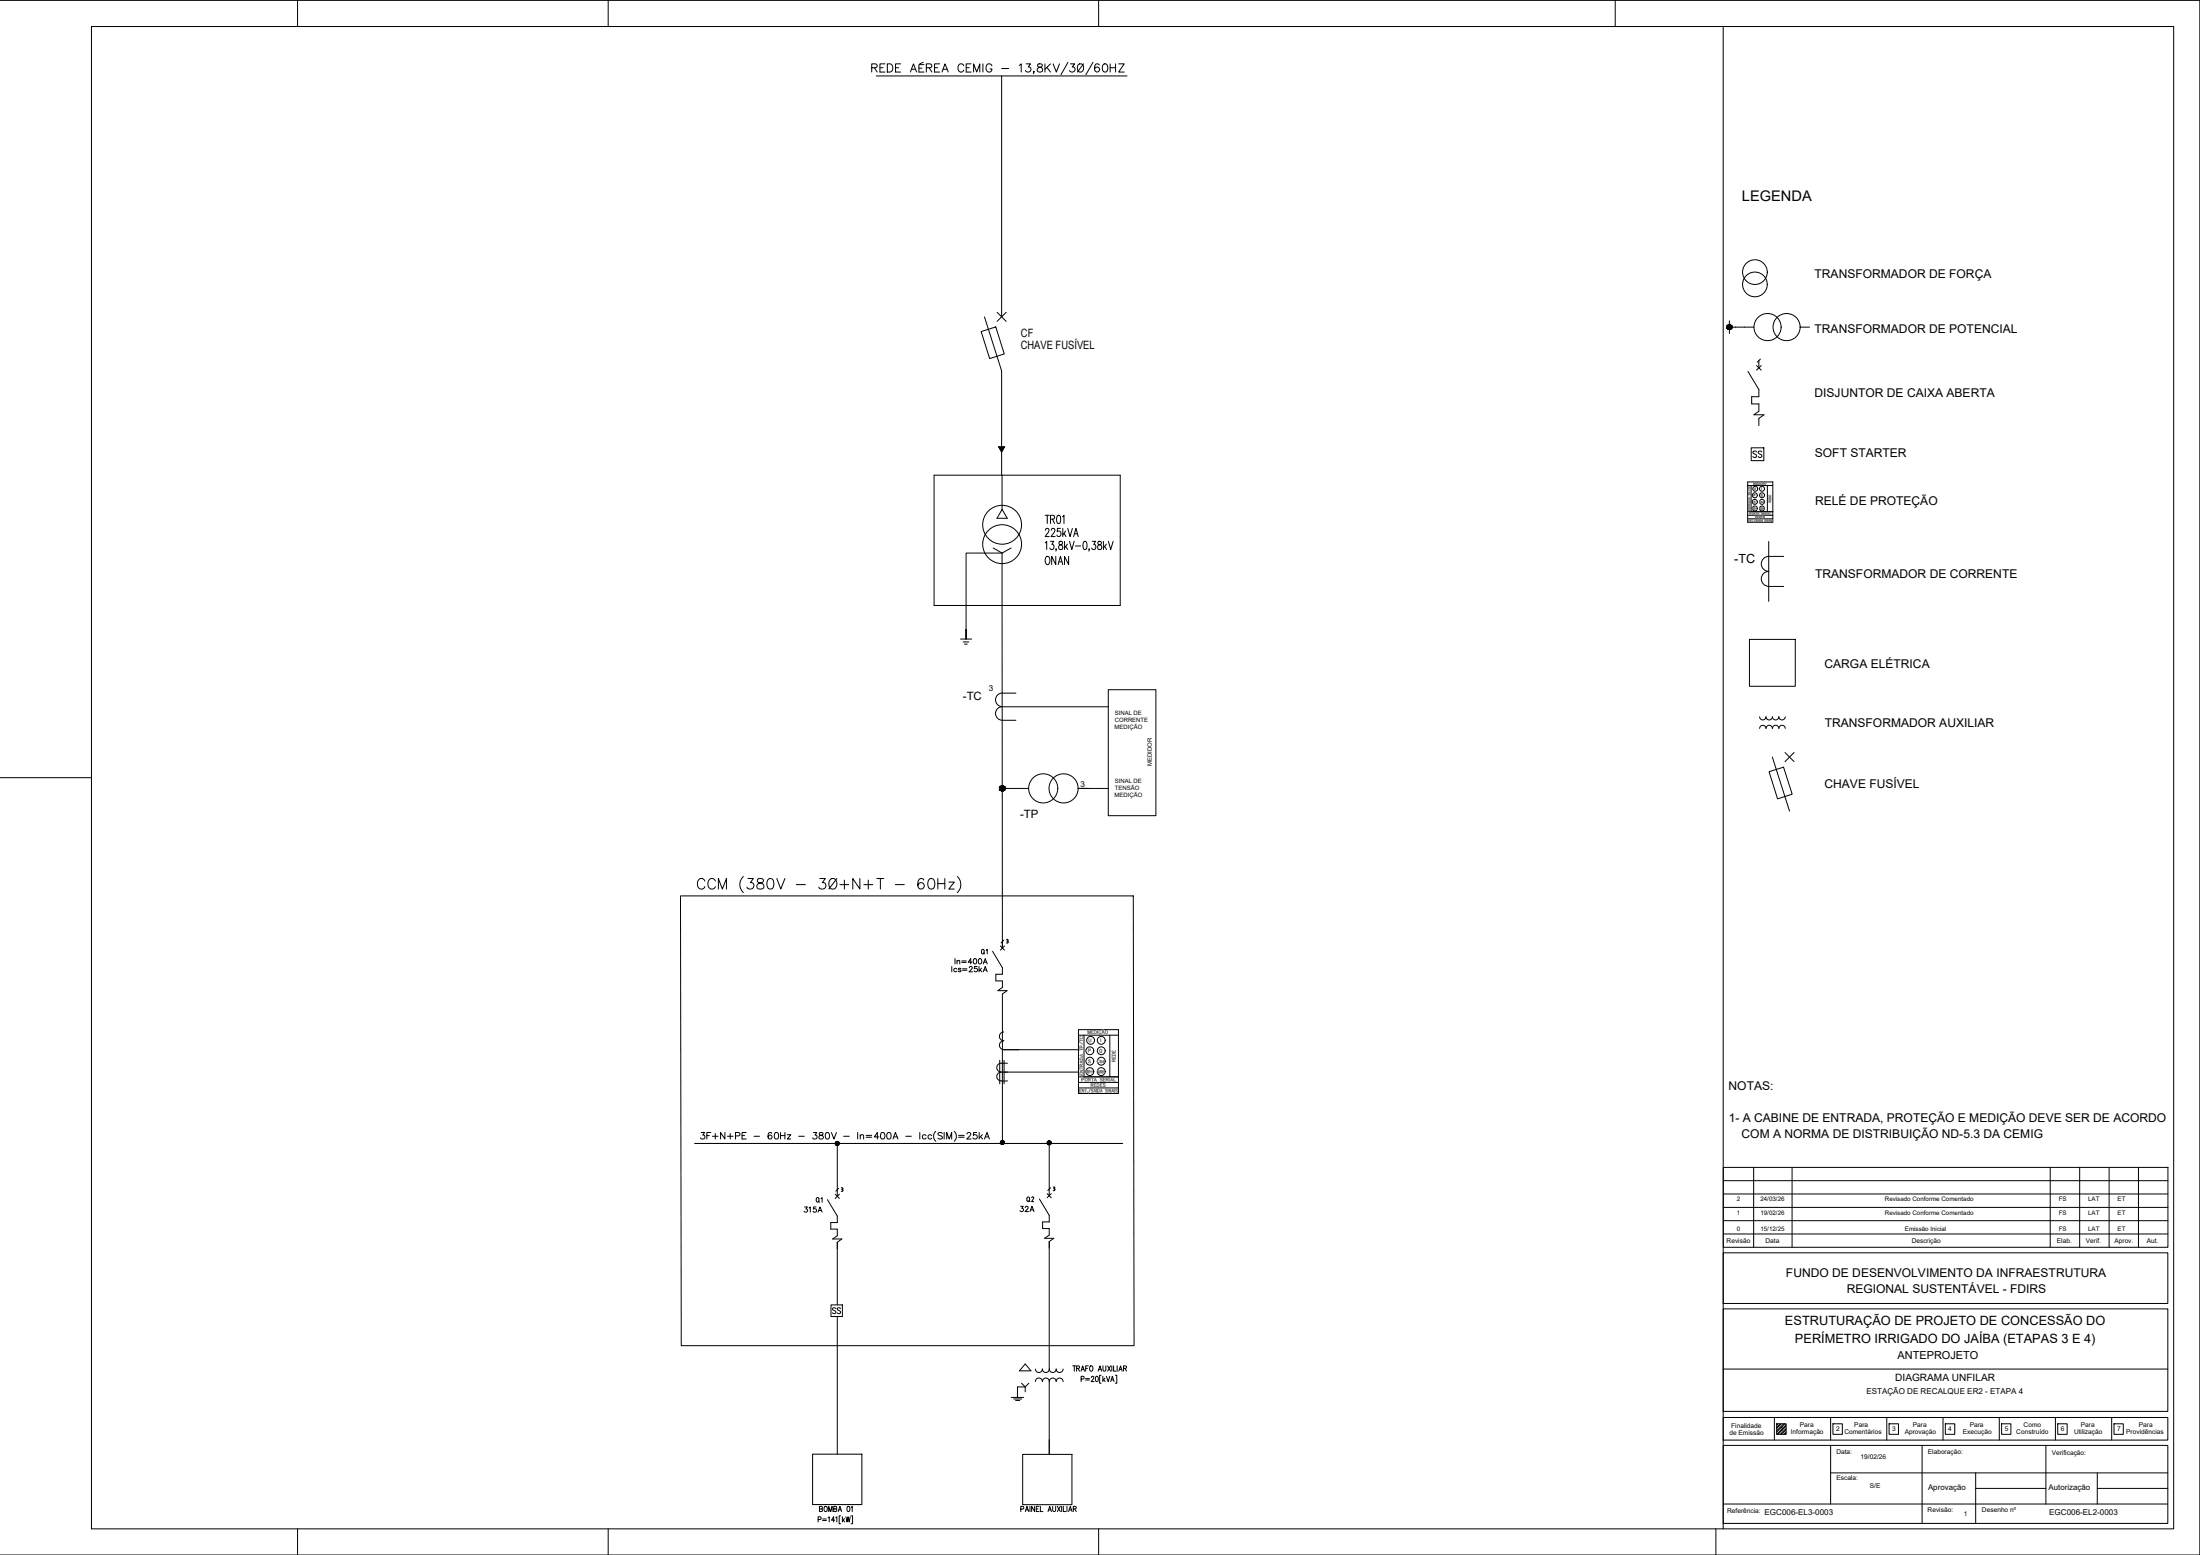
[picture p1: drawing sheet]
<svg xmlns="http://www.w3.org/2000/svg" width="841mm" height="594mm" viewBox="0 0 841 594" stroke-linecap="round" stroke-linejoin="round" font-family="sans-serif">
<!-- layer: EPLAN311 -->
<g fill="none" stroke="#000" stroke-width=".38">
<path d="M335 29h95.8M382.9 29v92M375.1 126.7l5.6-1.8 3.2 10.3-5.6 1.8zM376.3 121l6.6 20.7v39.8M661.1 122.6v4.8M661.1 125h2.4M383.1 231.3l.1 130.9M383.2 270h40.5M676.3 294.8l5.5-1.7 3.3 10.3-5.6 1.8zM677.5 289.2l6.6 20.7M383.2 301.2h2.5M412.2 301.2h11.5"/>
<path d="M383.2 382.2v54.3M265.5 436.9h163.7"/>
<circle cx="661.1" cy="125" r=".91"/>
<circle cx="383.2" cy="301.2" r=".99"/>
</g>
<!-- layer: LIMITE -->
<path d="M357.1 181.5h71.1v49.8h-71.1zM260.1 342.3h173.1l.3 171.8h-173.1z" fill="none" stroke="#000" stroke-width=".38"/>
<!-- layer: 0 -->
<g fill="none" stroke="#000" stroke-width=".38">
<path d="M381.2 119.3l3.4 3.5M384.6 119.3l-3.4 3.5M682.4 287.5l3.4 3.5M685.8 287.5l-3.4 3.5M412.3 393.4h15.3v24.4h-15.3zM412.3 395.5h15.3M414.4 395.5v15.9M424.3 395.5v15.9M412.3 411.4h15.3M412.3 413.5h15.3M412.3 415.6h15.3"/>
<circle cx="383.1" cy="207.9" r="7.4"/>
<circle cx="383.1" cy="200.5" r="7.4"/>
<circle cx="421" cy="397.5" r="1.5"/>
<circle cx="416.6" cy="401.4" r="1.5"/>
<circle cx="416.6" cy="405.4" r="1.5"/>
<circle cx="421" cy="401.4" r="1.5"/>
<circle cx="421" cy="409.4" r="1.5"/>
</g>
<!-- layer: NOTAS_GERAIS -->
<g fill="none" stroke="#808080" stroke-width=".38">
<path d="M668.4 198.9h.2M668.4 186.7h.8M668.4 186.5v.5M668.6 185.8a.32 .32 0 0 0 0 .4 .32 .32 0 0 0 .4 0 .32 .32 0 0 0 0-.4M668.7 198.5h-.3v.7h.3M669.4 198.5v.7l-.4-.7v.7M669.6 198.5h.5M669.8 198.5v.7M670.2 199.2h.1M670.3 185.1v-.8l.3 .8 .3-.8v.8M670.6 186.4l.2 .7 .3-.2v-.5M671 198.3l-.5 1.2"/>
<path d="M671.2 197.5h.4v-.3l-.4-.1v.8M671.2 184.7h.3M671.4 197.5l.3 .4M671.6 198.6h-.4l.3 .6-.3-.1M671.7 184.3h-.5v.8h.5M671.8 199.2l.2-.7 .3 .7M671.9 199h.3M671.9 184.3l.4 .1v.7h-.4zM671.9 197.5h.3M672.4 197.1h-.5v.8h.5M672.5 198.5v.7M672.5 198.3v.1"/>
<path d="M672.6 197.1l.5 .3-.3 .5h-.2zM672.7 198.5l.4 .1-.1 .6h-.3zM672.7 184.3v.8M673.3 185.1l-.1 .2M673.4 199.2l.2-.7 .2 .7M673.4 197.5h.3M673.4 186.3v.7M673.4 199h.3M673.5 184.5a.32 .32 0 0 0-.4 0 .32 .32 0 0 0 0 .5 .32 .32 0 0 0 .4-.1M673.6 194.3l.3-.1-.1-.3h-.2v.8M673.7 185.1l.3-.8 .3 .8M673.8 194.3l.1 .4"/>
<path d="M673.8 197.1h-.4v.8h.4M673.8 184.8h.4M673.9 195.9h-.5l.5 .6h-.5M673.9 184.2l-.1 .1M674 184.2h.1M674.1 193.9v.8M674.1 196.2h.3M674.2 184.2h-.2M674.4 193.9v.8M674.5 195.8h-.4v.8h.4M674.5 197.2h-.5l.5 .6h-.5M674.8 196.2l.4-.1v-.3h-.4v.8"/>
<path d="M675 196.2l.3 .4M675 198.6h-.4l.4 .4-.4 .1M675.2 198.5v.7M675.5 195.8v.8M675.8 196.6l.3-.8 .3 .8M675.9 198.5v.7l-.4-.7v.7M675.9 196.3h.4M676.1 199.2l.3-.7 .2 .7M676.2 190.6v.5h.8v-.5M676.2 189.2v.4h.8v-.4M676.2 190l.6-.1 .2 .5h-.8zM676.2 199h.3"/>
<path d="M676.6 191.8l-.1-.4h-.2l-.1 .4h.8M676.6 189.3v.3M676.6 190.8v.3M676.6 195.8v.8h.4M676.8 198.5v.7M677 191.3l-.4 .3M677.5 198.6l-.4-.1 .4 .6h-.4M412.5 398.1l1.9 1M412.8 397.1v.8M412.8 397.5h1.2M413 396a.44 .44 0 0 0-.2 .5 .44 .44 0 0 0 .4 .3h.3a.43 .43 0 0 0 .5-.3 .43 .43 0 0 0-.3-.5M415.9 394.9v-1.2l.4 1.2 .5-1.2v1.2"/>
<path d="M417.3 394.3h.4M418 393.7h-.7v1.2M418.3 393.7h.5a.64 .64 0 0 1 .4 .6 .64 .64 0 0 1-.4 .6h-.5zM419.6 393.7v1.2M420.5 394.9l.2 .3h-.3M420.8 396.8v1.2M420.9 394a.44 .44 0 0 0-.5-.3 .44 .44 0 0 0-.4 .4v.3a.43 .43 0 0 0 .4 .5 .43 .43 0 0 0 .5-.3M421.2 394.9l.5-1.2 .4 1.2M421.4 394.5h.6M421.4 393.5v.1M421.5 393.5h.1M421.6 393.5l.1 .1"/>
<path d="M421.9 393.5l-.2 .1M412.7 416.7h.4M412.8 401h1.2M412.8 400.6v.8M412.8 404.3a.69 .69 0 0 1 1.2 .2v.4h-1.2zM413.3 416.1h-.6v1.2h.6M413.4 400.3l-.1-.7-.3-.1-.2 .8h1.2M413.6 412.5l.7-.1v-.5h-.7v1.2M413.6 403v.5M413.6 405.4v.6M414 405.3l-1.2 .4 1.2 .5M414 402.8l-1.2 .4 1.2 .5"/>
<path d="M414.3 416.1v1.2l-.7-1.2v1.2M416.1 401.4l.6-.1 .2-.3-.8-.3v1.3M416.9 405.1h-.8l.7 .5v.4l-.7-.1M416.9 415.9l-.8 1.8M419.6 409l.3 1 .3-1M420.3 410l.3-1 .2 1M420.4 409.7h.4M420.8 401.8l.4 .4M421 409.5l.5-.2-.1-.3h-.4v1M421.3 409.5l.2 .5M421.7 409v1M421.7 409.5h.5"/>
<path d="M422.2 409v1M424.5 413.1l.5-1.2 .4 1.2M424.7 412.7h.6M425 417.3l.4-1.2 .4 1.2M425.2 416.9h.5M425.8 411.9v1.2h.7M426.1 416.1v1.2M427.2 416.2h-.7l.7 .9h-.7"/>
<circle cx="673.5" cy="189.2" r=".35"/>
<circle cx="674.8" cy="184.7" r=".35"/>
<circle cx="422.9" cy="394.2" r=".54"/>
<circle cx="420.8" cy="401.4" r=".56"/>
</g>
<!-- layer: condutores -->
<path d="M381.8 170.7h2.2l-1.1 1.9zM383.7 394.3a1.67 1.67 0 0 0-1.6 1.6 1.67 1.67 0 0 0 1.6 1.7M383.7 397.7a1.67 1.67 0 0 0-1.6 1.6 1.67 1.67 0 0 0 1.6 1.7h28.6M382.2 405.1v9M382.7 409.6h29.4M382.7 413h2.4M382.7 406.2h2.4M382.7 409.6a1.67 1.67 0 0 0-1.7 1.7 1.67 1.67 0 0 0 1.7 1.6M382.7 406.2a1.67 1.67 0 0 0-1.7 1.7 1.67 1.67 0 0 0 1.7 1.6M383.8 405.1v9" fill="none" stroke="#000" stroke-width=".38"/>
<path d="M381.8 170.7h2.2l-1.1 1.9z" fill="#000" stroke="#000" stroke-width=".38"/>
<!-- layer: EL_TEXTO -->
<g fill="none" stroke="#000" stroke-width=".38">
<path d="M333.2 25.9l1.8-.1 .3-.5-.1-.6-.6-.3h-1.4v3.1M334.3 25.9l1 1.6M336.4 25.9h1.2M338.3 24.4h-1.9v3.1h1.9M339.2 24.4h1a1.66 1.66 0 0 1 1.1 1.6 1.66 1.66 0 0 1-1.1 1.5h-1zM342.3 25.9h1.2M344.3 24.4h-2v3.1h2M348 27.5l1.2-3.1 1.2 3.1M348.4 26.5h1.6M351.3 26h1.2M352.9 23.8l-1.3 .6M353.2 24.7h-1.9v2.8h1.9"/>
<path d="M354.1 25.9l1.8-.1 .3-.8-.7-.6h-1.4v3.1M355.2 25.9l1 1.6M357.3 25.9h1.1M359.2 24.4h-1.9v3.1h1.9M360.1 27.5l1.2-3.1 1.2 3.1M360.6 26.5h1.4M368.4 25.1a1.14 1.14 0 0 0-1.3-.7 1.14 1.14 0 0 0-.9 1.2v.7a1.13 1.13 0 0 0 .9 1.2 1.13 1.13 0 0 0 1.3-.7M369.4 25.9h1.1M371.3 24.4h-1.9v3.1h1.9M372.2 27.5v-3.1l1.2 3.1 1.2-3.1v3.1M375.8 24.4v3.1M379.2 25.1a1.16 1.16 0 0 0-1.3-.7 1.16 1.16 0 0 0-1 1.2v.7a1.13 1.13 0 0 0 1.2 1.3 1.13 1.13 0 0 0 1.1-1.3h-.7"/>
<path d="M382.9 26.2h2.7M389.6 25l.8-.6v3.1M392.3 24.4h1.7l-.9 1.2a1.05 1.05 0 0 1 .7 1.7 1.05 1.05 0 0 1-1.8-.4M395.3 27.4h-.3h.3l-.3 .7M396.8 24.5l-.1 .6 .4 .5a1.11 1.11 0 0 1 1.3 .4 1.11 1.11 0 0 1-.1 1.4l-.5 .1a1.03 1.03 0 0 1-1.3-.6 1.61 1.61 0 0 1 1.8-1.5l.1-.6a1.24 1.24 0 0 0-1.6-.3zM399.5 24.4v3.1M400.2 25.8l1.4 1.7M401.6 24.4l-2.1 2.1M402.6 24.4l1.2 3.1 1.2-3.1M408.3 23.8l-2.7 4.7M409.2 24.4h1.6l-.9 1.2a1.05 1.05 0 0 1 .8 1.7 1.05 1.05 0 0 1-1.8-.4M412.5 24.5a1.57 1.57 0 0 1 1.8 1.1 1.57 1.57 0 0 1-1 1.9 1.64 1.64 0 0 1-1.5-1.1 1.64 1.64 0 0 1 .7-1.9z"/>
<path d="M414.2 24.4l-2.3 3.1M417.8 23.8l-2.7 4.7M420.2 24.8l-.1-.3a1.03 1.03 0 0 0-1.5 .5 1.82 1.82 0 0 0 .7 2.5 .97 .97 0 0 0 1-.9 .97 .97 0 0 0-.8-1 .97 .97 0 0 0-1.1 .9M421.9 24.5a1.03 1.03 0 0 1 1.4 .5 1.45 1.45 0 0 1 .2 1.7 1.45 1.45 0 0 1-1.6 .7 2.35 2.35 0 0 1 0-2.9zM424.4 25.9h2.1M424.4 24.4v3.1M426.5 24.4v3.1M427.7 24.4h2.1l-2.1 3.1h2.1M399.5 207.4l.6-.6v3.1M401.6 206.8h1.2l-.7 1.2a.9 .9 0 0 1 .8 1.3 .9 .9 0 0 1-1.5 .1M404.9 207v.9a1.14 1.14 0 0 1 1.2 .7 1.14 1.14 0 0 1-.4 1.3 .99 .99 0 0 1-1.1-1 .99 .99 0 0 1 1.2-.9l.3-.4v-.6zM407 206.8v3.1"/>
<path d="M407.4 208.8l.8 1.1M408.1 207.9l-1.1 1.5M408.9 206.8l.8 3.1 .9-3.1M414.3 207l.6-.2a2.13 2.13 0 0 1 0 3.1h-.2a2.4 2.4 0 0 1-.4-2.9zM416.4 209.8h-.2l.1-.2-.1 .9M417.6 206.8h1.2l-.7 1.2a.9 .9 0 0 1 .8 1.3 .9 .9 0 0 1-1.5 .1M419.8 207v.9a1.13 1.13 0 0 1 1.2 .7 1.13 1.13 0 0 1-.4 1.3 .98 .98 0 0 1-1.1-1 .98 .98 0 0 1 1.2-.9l.2-.1a.66 .66 0 0 0-.3-1.1zM421.8 206.8v3.1M422.3 208.8l.7 1.1M423 207.9l-1.2 1.5M423.7 206.8l.9 3.1 .9-3.1M268.1 432.7h1.3l-.8 .9a.84 .84 0 0 1 .7 1.4 .84 .84 0 0 1-1.5-.3"/>
<path d="M270.2 433.8h.9M271.7 432.7h-1.5v2.5M272.3 434.1h2.2M273.4 433v2.2M277.1 432.7v2.5l-1.6-2.5v2.5M278.1 434.1h2.1M279.1 433v2.2M281.2 434l1.5-.2v-.9l-1.5-.2v2.5M283.7 433.8h.9M285.2 432.7h-1.5v2.5h1.5M288.2 434.1h2.2M295 433l-.1-.2a.82 .82 0 0 0-1.2 .4v1.6a.77 .77 0 0 0 1.2 .2 .77 .77 0 0 0-.2-1.2 .77 .77 0 0 0-1.1 .6"/>
<path d="M296.3 432.8a.82 .82 0 0 1 1.3 .4v.6a1.07 1.07 0 0 1-.6 1.4h-.3a1.6 1.6 0 0 1-.4-2.4zM298.4 433.8h1.7M298.4 432.7v2.5M300.1 432.7v2.5M301 433.5h1.3l-1.3 1.7h1.3M305.3 434.1h2.2M310.9 432.7h1.4l-.8 .9a.84 .84 0 0 1 .6 1.4 .84 .84 0 0 1-1.4-.3M313.3 432.8v.7l1.1 .3 .3 .6a.89 .89 0 0 1-.7 .8 .89 .89 0 0 1-.9-.5l.1-.6 1.3-.6 .1-.5a.9 .9 0 0 0-1.3-.2zM315.8 432.8a.78 .78 0 0 1 1.2 .4l.1 .6a1.06 1.06 0 0 1-.9 1.4 1.6 1.6 0 0 1-.4-2.4zM317.8 432.7l1 2.5 .9-2.5M322.5 434.1h2.2M327.9 432.7v2.5"/>
<path d="M328.8 434l.6-.5 .6 .1 .2 1.6M328.8 433.5v1.7M331.1 433.8h2.1M331.1 434.5h2.1M336 434.4h-1.8l1.2-1.7v2.5M336.9 432.8a.82 .82 0 0 1 1.3 .4l.1 .6a1.06 1.06 0 0 1-1 1.4 1.6 1.6 0 0 1-.4-2.4zM339.3 432.8a.78 .78 0 0 1 1.2 .4l.2 .6a1.06 1.06 0 0 1-1 1.4 1.55 1.55 0 0 1-.4-2.4zM341.4 435.2l.9-2.5 1 2.5M341.7 434.4h1.2M346.2 434.1h2.2M351.6 432.7v2.5M354 433.8a.81 .81 0 0 0-1.2-.1 .81 .81 0 0 0 0 1.2 .81 .81 0 0 0 1.2-.1"/>
<path d="M356.2 433.8a.81 .81 0 0 0-1.2-.1 .81 .81 0 0 0 0 1.2 .81 .81 0 0 0 1.2-.1M357.7 432.2a2.63 2.63 0 0 0 0 3.8M360.3 433l-.7-.3-1 .3 .2 .6 1.3 .6 .2 .6-.7 .4-1-.4M360.9 432.7v2.5M361.9 435.2v-2.5l1 2.5 .9-2.5v2.5M364.8 432.2a2.63 2.63 0 0 1 0 3.8M366.4 433.8h2.2M366.4 434.5h2.2M369.7 433.3l.2-.5 .7-.1 .5 .7-1.5 1.8h1.6M373.4 432.7h-1.2l-.1 1.1a.87 .87 0 0 1 1.3-.1 .87 .87 0 0 1-.2 1.4 .87 .87 0 0 1-1.3-.4M374.3 432.7v2.5M374.8 434.2l.8 1"/>
<path d="M375.5 433.5l-1.2 1.2M376.3 435.2l1-2.5 .9 2.5M376.7 434.4h1.2M410.1 521.8h1.1M410.7 521.8v2M411.6 522.8l.9-.1 .1-.7-1-.2v2M412.1 522.8l.6 1M413.3 523.8l.6-2 .7 2M413.3 526.9l1-.1 .1-.8-1.1-.2v2M413.5 523.2h.8M415 526.7h1.5M415 527.2h1.5"/>
<path d="M415 522.8h.7M416.1 521.8h-1.1v2M416.8 521.9l.2-.1a.98 .98 0 0 1 .8 1.1 .98 .98 0 0 1-1 .9l-.3-.7zM417.2 526.3l.1-.3a.49 .49 0 0 1 .7-.1 .49 .49 0 0 1 .1 .7l-1 1.2h1.2M419 525.9l.2-.1a1.12 1.12 0 0 1 .7 1 1.12 1.12 0 0 1-.7 1l-.4-.4zM419.8 523.8l.7-2 .6 2M420.1 523.2h.8M420.9 525.4h-.5v3.1h.5M421.6 525.8v2M421.6 521.8v1.5l.5 .5 .6-.2v-1.8M421.9 527.1l.6 .7M422.4 526.5l-.8 .9"/>
<path d="M423 525.8l.6 2 .7-2M423.4 521.8l1.2 2M424.6 521.8l-1.2 2M424.6 527.8l.6-2 .7 2M424.8 527.1h.9M425 521.8v2M425.7 521.8v2h1M426.4 525.4h.5v3.1h-.5M427.1 521.8v2M427.7 523.8l.7-2 .6 2M427.9 523.2h.9M429.5 522.8l1-.1 .1-.7-1.1-.2v2"/>
<path d="M430.1 522.8l.6 1M313.3 576.5l.9-.2v-.7l-.9-.1v2l1-.2 .1-.5-.4-.3M315.3 575.6l.2-.1a.96 .96 0 0 1 .8 1 .96 .96 0 0 1-1 .9l-.3-.7zM316.6 579.9l.4-.4v2M316.8 577.5v-2l.6 2 .7-2v2M318.7 576.5l1-.2v-.7l-1-.1v2l1.1-.2 .1-.5-.5-.3M319.5 579.9l.4-.4v2M320.4 577.5l.7-2 .6 2M320.7 576.8h.8M321.4 579.1h-.6v3h.6M322 579.5v2M323.4 579.5l.4 2 .4-2 .4 2 .4-2"/>
<path d="M324 575.6l.2-.1a1.06 1.06 0 0 1 .7 1 1.06 1.06 0 0 1-.7 1l-.4-.9zM325.3 579.1h.6v3h-.6M325.4 575.9l.4-.4v2M390.2 576.6l1-.1v-.9l-1-.1v2M392 577.5l.6-2 .6 2M392.2 576.8h.8M393.7 575.5v2M395.5 575.5v2l-1.1-2v2M396.2 576.5h.6M397.2 575.5h-1v2h1M397.7 575.5v2h1M400.6 577.5l.7-2 .7 2"/>
<path d="M400.9 576.8h.8M402.4 575.5v1.4l.5 .6 .6-.3 .1-1.7M404.2 575.5l1.1 2M405.3 575.5l-1.1 2M405.8 575.5v2M406.5 575.5v2h1M407.9 575.5v2M408.5 577.5l.7-2 .6 2M408.8 576.8h.8M410.3 576.5l1-.2v-.7l-1-.1v2M410.8 576.5l.6 1M312.8 580.5l.9-.1 .1-.8-1-.1v2"/>
<path d="M314.5 580.3h1.4M314.5 580.9h1.4M319.1 580.8h-1.2l.8-1.3v2M322.3 580.7l.6 .8M322.8 580.2l-.8 .9"/>
</g>
<!-- layer: LINHA V -->
<path d="M383.1 181.5v13.1M383.1 211.3v20" fill="none" stroke="#000" stroke-width=".38"/>
<!-- layer: E-SYM2 -->
<path d="M383.1 194.6l2 3.4h-4zM379.7 209.4l3.4 1.9M383.1 211.3h-13.8v29.2M386.5 209.4l-3.4 1.9M367.2 244.2h4.2M368.2 245.3h2.2M368.7 246.1h1M369.3 240.5v3.7v-3.7" fill="none" stroke="#000" stroke-width=".38"/>
<!-- layer: 5 -->
<g fill="none" stroke="#000" stroke-width=".38">
<path d="M672.4 137.8v2.7M668.2 141.9l4.2 6.9v2.8M672.4 154.3v2.8M672.4 159.9v2.7M383.2 359.7v2.5M379.4 363.4l3.8 6.3v2.5M383.2 374.7v2.5M383.2 379.7v2.5M316.3 458.3l3.8 6.3v2.5M320.1 454.5v2.5M397.3 458.1l3.8 6.2v2.5M401.1 454.3v2.5"/>
<path d="M320.1 469.6v2.5M320.1 474.6v2.5M401.1 469.4v2.5M401.1 474.4v2.5"/>
</g>
<!-- layer: 3 -->
<g fill="none" stroke="#000" stroke-width=".38">
<path d="M671.5 139.7l1.8 1.7M673.3 139.7l-1.8 1.7M672.4 151.6h-2.8v2.7h2.8M672.4 157.1l-1.9 1.4h3.8l-1.9 1.4M668.8 244.3h17.5v17.9h-17.5zM382.4 361.4l1.6 1.6M383.2 372.2h-2.5v2.5h2.5M383.2 377.2l-1.7 1.3h3.5l-1.8 1.2M384 361.4l-1.6 1.6M320.1 436.9v17.5M401.1 436.6v17.6M319.3 456.2l1.6 1.6"/>
<path d="M320.9 456.2l-1.6 1.6M400.3 456l1.6 1.6M401.9 456l-1.6 1.6M320.1 472.1l-1.8 1.2h3.5l-1.7 1.3v23.9M320.1 467.1h-2.5v2.5h2.5M401.1 471.9l-1.8 1.2h3.5l-1.7 1.3v48.7M401.1 466.8h-2.5v2.6h2.5M320.1 503v52.6M401.1 527.7v27.9M310.6 555.6h18.9v19.2h-18.9zM390.9 555.6h18.9v19.3h-18.9z"/>
</g>
<!-- layer: 1 -->
<path d="M673 137.2l-1.2 1.2M383.8 359.2l-1.1 1M320.6 454l-1.1 1.1M401.6 453.8l-1 1" fill="none" stroke="#000" stroke-width=".38"/>
<!-- layer: 2 -->
<g fill="none" stroke="#000" stroke-width=".38">
<path d="M384.8 358.9h.3M384.9 359.6h.2M385.1 358.9l.3 .3-.3 .3M385.1 359.5l.3 .3M385.4 359.8v.2M385.4 360l-.6 .3M321.6 453.8l.6 .1-.3 .5M321.8 454.4h.1M321.9 454.3l.3 .4M322.2 454.7v.1M322.2 454.8l-.6 .3M402.6 453.5h.3"/>
<path d="M402.8 454.2h.1M402.9 453.5l.4 .3-.4 .3M402.9 454.1l.4 .3M403.2 454.5v.1M403.3 454.6l-.7 .3"/>
</g>
<g fill="#000" stroke="#000" stroke-width=".38">
<path d="M320.1 436.9h.7v.2zM383.2 436.5h.8l-.1 .3zM401.1 436.6h.7v.3z"/>
<path d="M319.4 437.1l.1 .3 .6-.5zM319.5 437.4l.6-.5-.3 .6zM320.1 436.9l-.3 .6 .3 .1z"/>
<path d="M319.5 436.3l-.1 .3 .7 .3zM319.4 436.6l.7 .3h-.8zM319.3 436.9l.1 .2 .7-.2z"/>
<path d="M320.1 436.9v.7l.3-.1zM320.1 436.9l.5 .5-.2 .1zM320.1 436.9l.5 .5 .2-.3z"/>
<path d="M320.1 436.1v.8l.3-.7zM319.8 436.2l.3-.1v.8zM319.5 436.3l.6 .6-.3-.7z"/>
<path d="M320.1 436.9h.7v-.3zM320.6 436.3l.2 .3-.7 .3zM320.4 436.2l-.3 .7 .5-.6z"/>
<path d="M382.5 436.8l.2 .2 .5-.5zM382.7 437l.5-.5-.3 .7zM383.2 436.5l-.3 .7h.3z"/>
<path d="M382.7 436l-.2 .2 .7 .3zM382.5 436.2l.7 .3h-.8zM382.4 436.5l.1 .3 .7-.3z"/>
<path d="M383.2 436.5v.7h.3zM383.2 436.5l.5 .5-.2 .2zM383.2 436.5l.5 .5 .2-.2z"/>
<path d="M383.2 435.7v.8l.3-.7zM382.9 435.8l.3-.1v.8zM382.7 436l.5 .5-.3-.7z"/>
<path d="M383.2 436.5h.8l-.1-.3zM383.7 436l.2 .2-.7 .3zM383.5 435.8l-.3 .7 .5-.5z"/>
<path d="M400.4 436.9l.2 .2 .5-.5zM400.6 437.1l.5-.5-.3 .7zM401.1 436.6l-.3 .7 .3 .1z"/>
<path d="M400.6 436.1l-.2 .2 .7 .3zM400.4 436.3l.7 .3h-.8zM400.3 436.6l.1 .3 .7-.3z"/>
<path d="M401.1 436.6v.8l.3-.1zM401.1 436.6l.5 .5-.2 .2zM401.1 436.6l.5 .5 .2-.2z"/>
<path d="M401.1 435.8v.8l.3-.7zM400.8 435.9l.3-.1v.8zM400.6 436.1l.5 .5-.3-.7z"/>
<path d="M401.1 436.6h.7v-.3zM401.1 436.6l.5-.5 .2 .2zM401.4 435.9l-.3 .7 .5-.5z"/>
</g>
<!-- layer: EPLAN540 -->
<path d="M663.5 125h3.3M385.7 301.2h3.6" fill="none" stroke="#000" stroke-width=".38"/>
<!-- layer: EPLAN311 -->
<g fill="#000" stroke="#000" stroke-width=".38">
<path d="M661 125.9h.2zM383 300.2h.3zM383 302.2h.3z"/>
<path d="M661 124.1h.2zM661 124.1h.2z"/>
<path d="M661 124.1h.3zM660.9 124.1h.4z"/>
<path d="M660.9 124.1h.5zM660.9 124.1h.5z"/>
<path d="M660.9 125.9h.4zM660.9 125.9h.3z"/>
<path d="M660.9 124.1h.6zM660.8 124.1h.7z"/>
<path d="M660.9 125.8h.5zM660.9 125.8l.4 .1z"/>
<path d="M660.8 124.1l.7 .1zM660.8 124.1l.7 .1z"/>
<path d="M660.8 125.8h.7zM660.8 125.8h.6z"/>
<path d="M660.7 124.2h.9zM660.7 124.2h.9z"/>
<path d="M660.7 125.8h.8zM660.7 125.8h.8z"/>
<path d="M660.7 124.2h.9zM660.7 124.2h.9z"/>
<path d="M660.7 125.8h.9zM660.7 125.8h.8z"/>
<path d="M660.6 124.2l1.1 .1zM660.6 124.2l1.1 .1z"/>
<path d="M660.6 125.7h1zM660.6 125.7l1 .1z"/>
<path d="M660.6 124.3h1.2zM660.5 124.3h1.3z"/>
<path d="M660.6 125.7h1.1zM660.6 125.7h1z"/>
<path d="M660.5 124.3h1.3zM660.5 124.3h1.3z"/>
<path d="M660.5 125.7h1.3zM660.5 125.7h1.2z"/>
<path d="M660.4 124.3l1.4 .1zM660.4 124.3l1.4 .1z"/>
<path d="M660.4 125.6h1.4zM660.4 125.6l1.4 .1z"/>
<path d="M660.4 124.4l1.5 .1zM660.4 124.4l1.5 .1z"/>
<path d="M660.4 125.5h1.4zM660.4 125.5l1.4 .1z"/>
<path d="M660.4 124.5h1.5zM660.4 124.5h1.5z"/>
<path d="M660.4 125.5h1.5zM660.4 125.5h1.4z"/>
<path d="M660.3 124.5l1.6 .1zM660.3 124.5l1.6 .1z"/>
<path d="M660.3 124.6h1.7zM660.3 124.6h1.7z"/>
<path d="M660.3 125.4h1.6zM660.3 125.4h1.6z"/>
<path d="M660.3 125.4h1.6zM660.3 125.4l1.6 .1z"/>
<path d="M660.3 124.6l1.7 .1zM660.3 124.6l1.7 .1z"/>
<path d="M660.3 125.3h1.7zM660.3 125.3l1.6 .1z"/>
<path d="M660.3 124.7l1.7 .1zM660.2 124.8h1.8z"/>
<path d="M660.2 124.8l1.8 .1zM660.2 124.8l1.8 .1z"/>
<path d="M660.2 124.9h1.8zM660.2 124.9h1.8z"/>
<path d="M660.2 124.9l1.9 .1zM660.2 124.9l1.9 .1z"/>
<path d="M660.2 125.1h1.8zM660.2 125.1h1.8z"/>
<path d="M660.2 125.1l1.8 .1zM660.2 125.1l1.8 .1z"/>
<path d="M660.2 125.2h1.8zM660.2 125.2h1.8z"/>
<path d="M660.3 125.2h1.7zM660.3 125.2l1.7 .1z"/>
<path d="M660.2 125h1.9zM660.2 125l1.8 .1z"/>
<path d="M383 300.2h.4zM382.9 300.2h.5z"/>
<path d="M382.9 300.2l.6 .1zM382.9 300.3h.6z"/>
<path d="M382.9 302.1h.5zM382.9 302.1l.4 .1z"/>
<path d="M382.9 300.3h.6zM382.8 300.3h.7z"/>
<path d="M382.9 302.1h.6zM382.9 302.1h.5z"/>
<path d="M382.8 300.3l.8 .1zM382.7 300.4h.9z"/>
<path d="M382.8 302.1h.7zM382.8 302.1h.7z"/>
<path d="M382.7 300.4h1zM382.6 300.4h1.1z"/>
<path d="M382.7 302.1h.9zM382.7 302.1h.8z"/>
<path d="M382.6 300.4l1.2 .1zM382.6 300.4l1.2 .1z"/>
<path d="M382.6 302h1.1zM382.6 302l1 .1z"/>
<path d="M382.6 300.5h1.2zM382.5 300.5h1.3z"/>
<path d="M382.6 302h1.2zM382.6 302h1.1z"/>
<path d="M382.5 300.5l1.4 .1zM382.5 300.5l1.4 .1z"/>
<path d="M382.5 301.9h1.3zM382.5 301.9l1.3 .1z"/>
<path d="M382.4 300.6h1.6zM382.4 300.6h1.6z"/>
<path d="M382.4 301.9h1.5zM382.4 301.9h1.4z"/>
<path d="M382.4 300.6l1.6 .1zM382.4 300.6l1.6 .1z"/>
<path d="M382.4 301.8h1.6zM382.4 301.8l1.5 .1z"/>
<path d="M382.3 300.7l1.7 .1zM382.3 300.7l1.7 .1z"/>
<path d="M382.3 301.7h1.7zM382.3 301.7l1.7 .1z"/>
<path d="M382.3 300.8l1.7 .1zM382.3 300.8l1.7 .1z"/>
<path d="M382.2 300.9l1.9 .1zM382.2 300.9l1.9 .1z"/>
<path d="M382.2 301.6h1.8zM382.2 301.6h1.8z"/>
<path d="M382.3 301.6h1.7zM382.3 301.6l1.7 .1z"/>
<path d="M382.2 301h1.9zM382.2 301h1.9z"/>
<path d="M382.2 301.5h1.9zM382.2 301.5l1.8 .1z"/>
<path d="M382.2 301l1.9 .1zM382.2 301l1.9 .1z"/>
<path d="M382.2 301.1l1.9 .1zM382.2 301.1l1.9 .1z"/>
<path d="M382.2 301.2l1.9 .1zM382.2 301.2l1.9 .1z"/>
<path d="M382.2 301.3l1.9 .1zM382.2 301.3l1.9 .1z"/>
<path d="M382.2 301.4h1.9zM382.2 301.4l1.9 .1z"/>
</g>
<!-- layer: EPLAN100 -->
<path d="M423.7 263.5h18.2v48.1h-18.2z" fill="none" stroke="#000" stroke-width=".38"/>
<!-- layer: EPLAN300 -->
<g fill="none" stroke="#000" stroke-width=".38">
<path d="M666.8 125h3.7M688.1 125h3.7M676.1 206.9v22.9M681.9 212.6h-5.7a2.86 2.86 0 0 0-2.9 2.8 2.86 2.86 0 0 0 2.9 2.9 2.86 2.86 0 0 0-2.9 2.8 2.86 2.86 0 0 0 2.9 2.9h5.7M383.2 264.8h5.2M383.2 264.8a2.6 2.6 0 0 0-2.6 2.6 2.6 2.6 0 0 0 2.6 2.6 2.6 2.6 0 0 0-2.6 2.6 2.6 2.6 0 0 0 2.6 2.6h5.2M389.3 301.2h3.9M412.2 301.2h3.9"/>
<circle cx="675.7" cy="125" r="5.2"/>
<circle cx="683" cy="125" r="5.2"/>
<circle cx="398.8" cy="301.2" r="5.6"/>
<circle cx="406.6" cy="301.2" r="5.6"/>
</g>
<!-- layer: EL_VIEWPORT -->
<g fill="none" stroke="#000" stroke-width=".38">
<path d="M672.7 273.8a1.21 1.21 0 0 0 1.2 1.3 1.21 1.21 0 0 0 1.2-1.3 1.23 1.23 0 0 0 1.2 1.3 1.23 1.23 0 0 0 1.2-1.3M672.7 278.3a1.23 1.23 0 0 1 1.2-1.2 1.23 1.23 0 0 1 1.2 1.2 1.21 1.21 0 0 1 1.2-1.2 1.21 1.21 0 0 1 1.2 1.2M677.6 273.8a1.21 1.21 0 0 0 1.2 1.3 1.21 1.21 0 0 0 1.2-1.3M677.6 278.3a1.21 1.21 0 0 1 1.2-1.2 1.21 1.21 0 0 1 1.2 1.2M680 273.8a1.21 1.21 0 0 0 1.2 1.3 1.21 1.21 0 0 0 1.3-1.3M680 278.3a1.21 1.21 0 0 1 1.2-1.2 1.21 1.21 0 0 1 1.3 1.2M386.6 533.9h4.7M387.5 534.5h3.1M388.2 535h1.6M390.5 528.5l1.4 1.4M391.9 521.1l2.2 2.6h-4.4zM391.9 529.9v1.9"/>
<path d="M391.9 529.9h-2.9v4M393.3 528.5l-1.4 1.4M395.8 523a1.33 1.33 0 0 0 1.4 1.4 1.33 1.33 0 0 0 1.3-1.4 1.31 1.31 0 0 0 1.3 1.4 1.31 1.31 0 0 0 1.3-1.4 1.33 1.33 0 0 0 1.3 1.4 1.33 1.33 0 0 0 1.4-1.4M395.8 527.8a1.33 1.33 0 0 1 1.4-1.3 1.33 1.33 0 0 1 1.3 1.3 1.33 1.33 0 0 1 1.3-1.3 1.33 1.33 0 0 1 1.4 1.3 1.31 1.31 0 0 1 1.3-1.3 1.31 1.31 0 0 1 1.3 1.3M403.7 523a1.33 1.33 0 0 0 1.4 1.4 1.33 1.33 0 0 0 1.3-1.4M403.7 527.8a1.33 1.33 0 0 1 1.4-1.3 1.33 1.33 0 0 1 1.3 1.3"/>
</g>
<!-- layer: A-FORMATO -->
<g fill="none" stroke="#000" stroke-width=".38">
<path d="M0 .1h841v594h-841M35 10.1h796v574h-796zM113.7 .1v10M232.5 .1v10M420 .1v10M617.5 .1v10M658.7 10.1v574M668.1 184.1h9.6v15.4h-9.6zM668.1 185.5h9.6M668.1 195.5h9.6M668.1 196.9h9.6M668.1 198.2h9.6"/>
<path d="M669.4 185.5v10M675.6 185.5v10M0 297.1h35M658.8 446h170v30.5h-170zM658.8 456.2h170M658.8 451.1h170M670.4 446v30.5M685.1 446v30.5M783.8 446v30.5M795 446v30.5M806.3 446v30.5M817.5 446v30.5"/>
<path d="M658.7 478.6h170v19.4h-170zM658.8 471.4h170M658.8 466.4h170M658.8 461.3h170M658.7 500.1h170v39.1h-170zM658.7 523h170M658.7 552.2h170v29.8h-170zM658.7 541.5h170v8.7h-170zM678.3 541.5v8.7M679.2 544h3.6v4h-3.6zM679.6 544l-.4 .4M680.5 544l-1.3 1.3"/>
<path d="M681 544l-1.8 1.7M681.9 544l-2.7 2.6M682.3 544l-3.1 3.1M682.8 544.4l-3.6 3.6M682.8 545.7l-2.2 2.3M682.8 547.1l-.9 .9M682.8 544.8l-3.1 3.2M682.8 546.2l-1.8 1.8M682.8 547.6l-.4 .4M699.8 541.5v8.7M699.8 552.2v22.4M700.7 544h3.6v4h-3.6z"/>
<path d="M721.3 541.5v8.7M722.2 544h3.6v4h-3.6zM734.8 552.2v29.8M742.8 541.5v8.7M743.7 544h3.6v4h-3.6zM764.3 541.5v8.7M765.2 544h3.5v4h-3.5zM782.1 552.2v22.4M785.7 541.5v8.7M786.6 544h3.6v4h-3.6zM807.3 541.5v8.7M808.1 544h3.6v4h-3.6z"/>
<path d="M658.7 574.6h170M699.8 562.7h128.9M755.3 568.6h26.8M755.3 562.7v19.3M801.8 568.6h26.9M801.8 562.7v11.9M113.7 584.1v10M232.5 584.1v10M420 584.1v10M656 584.1v10"/>
<circle cx="670.9" cy="104" r="4.7"/>
<circle cx="670.9" cy="108.7" r="4.7"/>
<circle cx="671" cy="186.7" r=".95"/>
<circle cx="673.6" cy="194.3" r=".95"/>
<circle cx="673.6" cy="186.7" r=".95"/>
<circle cx="673.6" cy="189.2" r=".95"/>
</g>
<text font-size="10.1" x="265.3" y="342.2">CCM (380V - 3Ø+N+T - 60Hz)</text>
<g font-size="6.6">
<text x="398.3" y="206.4">225kVA</text>
<text x="398.3" y="217">ONAN</text>
</g>
<text font-size="6.2" x="398.3" y="201.1">TR01</text>
<text font-size="5.7" x="668.9" y="176">SS</text>
<text font-size="5.6" x="665.9" y="76.8">LEGENDA</text>
<g font-size="5.3">
<text x="362.7" y="372.5">Ics=25kA</text>
<text x="310.8" y="460.7">Q1</text>
<text x="388.8" y="464.3">32A</text>
<text x="317.1" y="503.1">SS</text>
</g>
<g font-size="4.9">
<text x="373.9" y="365.8">Q1</text>
<text x="363.7" y="369.4">In=400A</text>
<text x="391.2" y="460.4">Q2</text>
<text x="306.2" y="464.3">315A</text>
<text x="682.4" y="506.4">ESTRUTURAÇÃO DE PROJETO DE CONCESSÃO DO</text>
<text x="686.2" y="513.1">PERÍMETRO IRRIGADO DO JAÍBA (ETAPAS 3 E 4)</text>
</g>
<text font-size="4.8" x="662.9" y="215.2">-TC</text>
<g font-size="4.6">
<text x="693.7" y="106.4">TRANSFORMADOR DE FORÇA</text>
<text x="693.7" y="127.2">TRANSFORMADOR DE POTENCIAL</text>
<text x="693.7" y="151.8">DISJUNTOR DE CAIXA ABERTA</text>
<text x="693.8" y="174.6">SOFT STARTER</text>
<text x="693.9" y="193">RELÉ DE PROTEÇÃO</text>
<text x="693.9" y="221">TRANSFORMADOR DE CORRENTE</text>
<text x="697.5" y="255.3">CARGA ELÉTRICA</text>
<text x="697.6" y="277.8">TRANSFORMADOR AUXILIAR</text>
<text x="697.5" y="301">CHAVE FUSÍVEL</text>
<text x="660.8" y="416.3">NOTAS:</text>
<text x="660.9" y="428.8">1- A CABINE DE ENTRADA, PROTEÇÃO E MEDIÇÃO DEVE SER DE ACORDO</text>
<text x="665.8" y="434.7">COM A NORMA DE DISTRIBUIÇÃO ND-5.3 DA CEMIG</text>
<text x="682.8" y="487.8">FUNDO DE DESENVOLVIMENTO DA INFRAESTRUTURA</text>
<text x="706" y="494.1">REGIONAL SUSTENTÁVEL - FDIRS</text>
</g>
<g font-size="4.4">
<text x="390.3" y="128.7">CF</text>
<text x="390.2" y="133.4">CHAVE FUSÍVEL</text>
<text x="368.1" y="267.4">-TC</text>
<text x="389.9" y="312.7">-TP</text>
</g>
<text font-size="4.4" fill="#808080" x="414.2" y="411.3">WH</text>
<text font-size="4.2" x="725.4" y="519.2">ANTEPROJETO</text>
<g font-size="4" fill="#808080">
<text x="414.9" y="399.3">U</text>
<text x="418.4" y="407.1">Cos</text>
<text x="427.2" y="406.8" transform="rotate(-90 427.2 406.8)">REDE</text>
<text x="415.9" y="416.3">REDES</text>
</g>
<text font-size="3.9" x="724.5" y="527.7">DIAGRAMA UNFILAR</text>
<g font-size="3.5" fill="#808080">
<text x="669.2" y="190.9">P</text>
<text x="668.9" y="195.8">WH</text>
<text x="669.2" y="193.3">S</text>
<text x="671.3" y="193.3">Cos</text>
</g>
<g font-size="3.1">
<text x="378" y="264.1">3</text>
<text x="413.1" y="300.5">3</text>
<text x="713.5" y="532.7">ESTAÇÃO DE RECALQUE ER2 - ETAPA 4</text>
<text x="674.6" y="579">EGC006-EL3-0003</text>
<text x="783.4" y="579">EGC006-EL2-0003</text>
</g>
<g font-size="3">
<text x="737.1" y="569.2">Aprovação</text>
<text x="783.2" y="569.2">Autorização</text>
</g>
<g font-size="2.5">
<text x="660.1" y="474.8">Revisão</text>
<text x="674.9" y="474.8">Data</text>
<text x="730.8" y="474.8">Descrição</text>
<text x="786.3" y="474.8">Elab.</text>
<text x="797.4" y="474.8">Verif.</text>
<text x="808.3" y="474.8">Aprov.</text>
<text x="820.7" y="474.7">Aut.</text>
<text x="661.8" y="545.5">Finalidade</text>
<text x="688" y="545.3">Para</text>
<text x="708.9" y="545.3">Para</text>
<text x="731.3" y="545.3">Para</text>
<text x="753" y="545.3">Para</text>
<text x="773.6" y="545.3">Como</text>
<text x="795.5" y="545.3">Para</text>
<text x="817.7" y="545.3">Para</text>
<text x="661.1" y="548.4">de Emissão</text>
<text x="680.5" y="546.8">1</text>
<text x="684.6" y="548">Informação</text>
<text x="701.9" y="546.8">2</text>
<text x="705.1" y="548">Comentários</text>
<text x="723.4" y="546.8">3</text>
<text x="728.1" y="548">Aprovação</text>
<text x="744.8" y="546.8">4</text>
<text x="750.4" y="548">Execução</text>
<text x="766.4" y="546.8">5</text>
<text x="770.8" y="548">Construído</text>
<text x="787.9" y="546.8">6</text>
<text x="792.9" y="548">Utilização</text>
<text x="809.4" y="546.8">7</text>
<text x="812.8" y="548">Providências</text>
<text x="702" y="555.3">Data:</text>
<text x="711.3" y="557.4">19/02/26</text>
<text x="737" y="555.3">Elaboração:</text>
<text x="784.4" y="555.8">Verificação:</text>
<text x="702" y="565.6">Escala:</text>
<text x="714.8" y="568.6">S/E</text>
<text x="660.3" y="577.9">Referência:</text>
<text x="736.9" y="577.6">Revisão:</text>
<text x="750.8" y="579.3">1</text>
<text x="757.7" y="577.6">Desenho nº</text>
</g>
<g font-size="2.4">
<text x="663.9" y="459">2</text>
<text x="673" y="459">24/03/26</text>
<text x="720.6" y="459">Revisado Conforme Comentado</text>
<text x="787" y="459">FS</text>
<text x="798.3" y="459">LAT</text>
<text x="809.5" y="459">ET</text>
<text x="663.9" y="464.1">1</text>
<text x="673" y="464.1">19/02/26</text>
<text x="720.6" y="464.1">Revisado Conforme Comentado</text>
<text x="787" y="464.1">FS</text>
<text x="798.3" y="464.1">LAT</text>
<text x="809.5" y="464.1">ET</text>
<text x="663.9" y="470.1">0</text>
<text x="673" y="470.1">15/12/25</text>
<text x="728.2" y="470.1">Emissão Inicial</text>
<text x="787" y="470.1">FS</text>
<text x="798.3" y="470.1">LAT</text>
<text x="809.5" y="470.1">ET</text>
</g>
<g font-size="2.3">
<text x="426.2" y="273.1">SINAL DE</text>
<text x="426.2" y="275.9">CORRENTE</text>
<text x="426.1" y="278.6">MEDIÇÃO</text>
<text x="440.3" y="292.7" transform="rotate(-90 440.3 292.7)">MEDIDOR</text>
<text x="426.2" y="299.1">SINAL DE</text>
<text x="426.1" y="304.6">MEDIÇÃO</text>
<text x="426.2" y="301.9">TENSÃO</text>
</g>
</svg>
